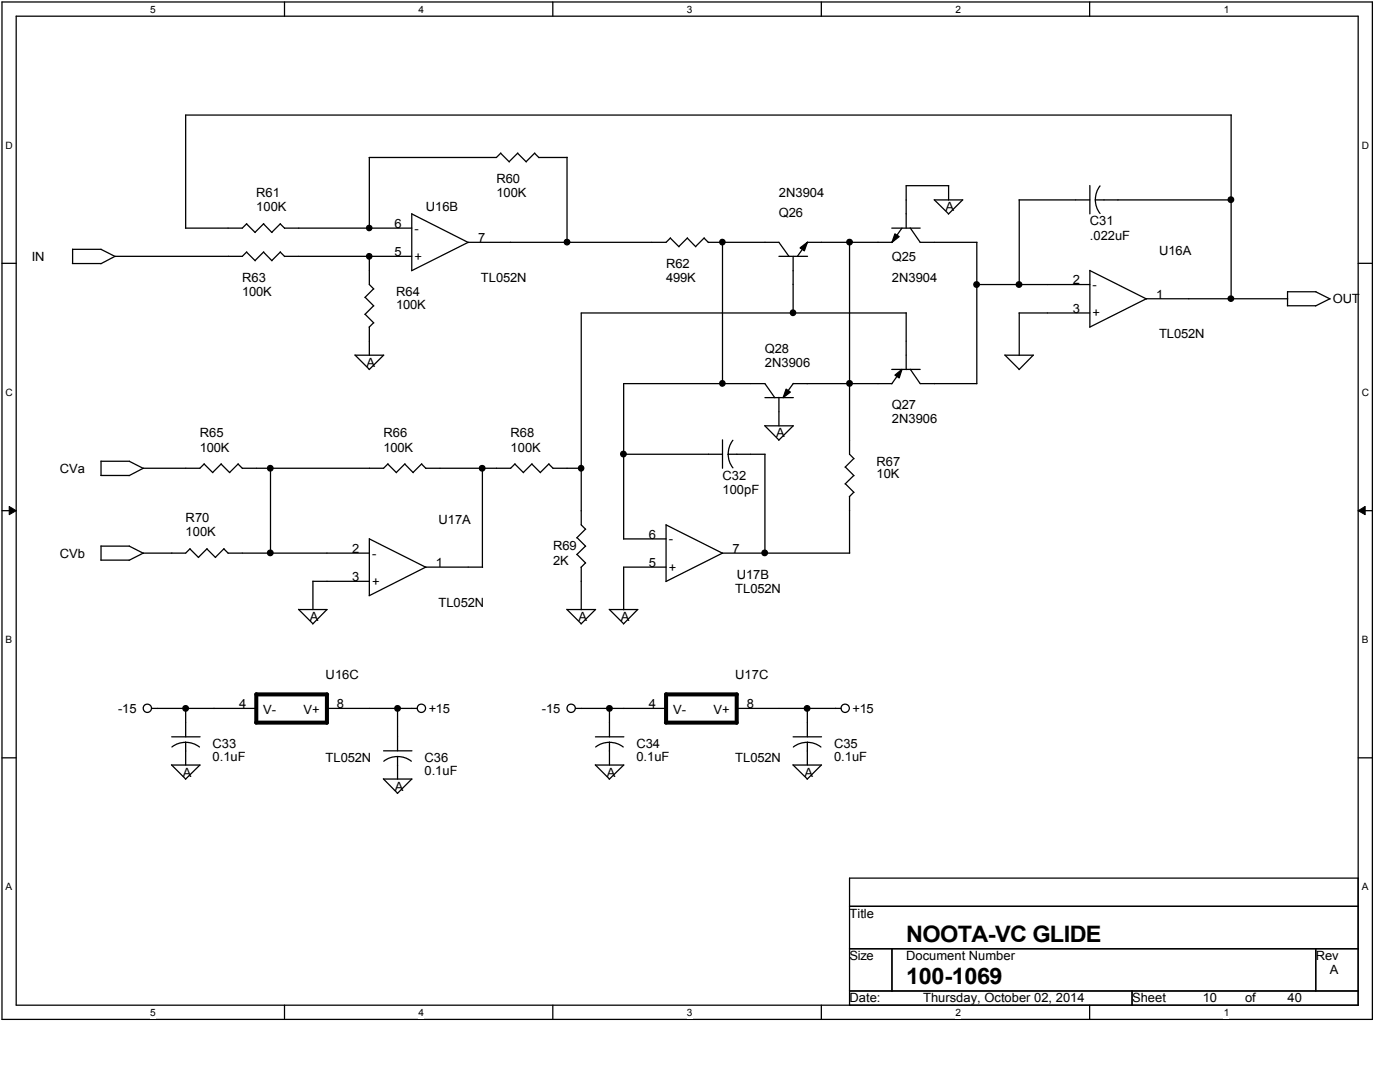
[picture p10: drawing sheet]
<svg xmlns="http://www.w3.org/2000/svg" width="279mm" height="216mm" viewBox="0 0 279 216" stroke-linecap="round" stroke-linejoin="round" font-family="sans-serif">
<path d="M.4 .4h273.5v203h-273.5zM3.2 3.2h267.9v197.4h-267.9z" fill="none" stroke="#000" stroke-width=".25"/>
<g fill="#fff">
<path d="M30 .7h1.1v2.3h-1.1z"/>
<path d="M30 200.9h1.1v2.3h-1.1z"/>
</g>
<path d="M56.8 .4v2.8M56.8 200.6v2.8" fill="none" stroke="#000" stroke-width=".25"/>
<g fill="#fff">
<path d="M83.5 .7h1.1v2.3h-1.1z"/>
<path d="M83.5 200.9h1.1v2.3h-1.1z"/>
</g>
<path d="M110.3 .4v2.8M110.3 200.6v2.8" fill="none" stroke="#000" stroke-width=".25"/>
<g fill="#fff">
<path d="M137.1 .7h1.1v2.3h-1.1z"/>
<path d="M137.1 200.9h1.1v2.3h-1.1z"/>
</g>
<path d="M163.9 .4v2.8M163.9 200.6v2.8" fill="none" stroke="#000" stroke-width=".25"/>
<g fill="#fff">
<path d="M190.7 .7h1.1v2.3h-1.1z"/>
<path d="M190.7 200.9h1.1v2.3h-1.1z"/>
</g>
<path d="M217.5 .4v2.8M217.5 200.6v2.8" fill="none" stroke="#000" stroke-width=".25"/>
<g fill="#fff">
<path d="M244.2 .7h1.1v2.3h-1.1z"/>
<path d="M244.2 200.9h1.1v2.3h-1.1z"/>
<path d="M1.1 27.9h1.5v2.2h-1.5z"/>
<path d="M271.8 27.9h1.4v2.2h-1.4z"/>
<path d="M1.1 77.2h1.5v2.2h-1.5z"/>
<path d="M271.8 77.2h1.4v2.2h-1.4z"/>
</g>
<path d="M.4 52.5h2.8M271.1 52.5h2.8" fill="none" stroke="#000" stroke-width=".25"/>
<g fill="#fff">
<path d="M1.1 126.5h1.3v2.3h-1.3z"/>
<path d="M271.8 126.5h1.3v2.3h-1.3z"/>
</g>
<path d="M.4 101.9h2.8M271.1 101.9h2.8" fill="none" stroke="#000" stroke-width=".25"/>
<path d="M1.8 101.1l1.4 .8-1.4 .8zM271.1 101.9l1.3-.8v1.6z" fill="#000"/>
<path d="M1.8 101.1l1.4 .8-1.4 .8zM271.1 101.9l1.3-.8v1.6z" fill="none" stroke="#000" stroke-width=".2"/>
<g fill="#fff">
<path d="M1.1 175.9h1.3v2.2h-1.3z"/>
<path d="M271.8 175.9h1.3v2.2h-1.3z"/>
</g>
<g fill="none" stroke="#000" stroke-width=".25">
<path d="M99.9 30.6l1.7 1.7M100 30.5l-.9 .9h-25.4v14.2M103.3 30.6l1.7 1.7M103.3 30.5l-1.7 1.8M106.7 30.6l.9 .9M106.7 30.5l-1.7 1.8M107.5 31.4h5.7M113.2 31.4v17M186.4 39.8l2.9 2.9M186.5 39.9h5.6M189.3 37.1v2.8M189.4 37.1h-8.6v8.4"/>
<path d="M192.1 39.9l-2.8 2.8M203.4 39.9h14.1M203.4 39.9v16.9M217.5 37v5.7M218.6 39.9l.2 1.4 .7 1.3M218.6 39.9h27.1M219.5 37.1l-.7 1.3-.2 1.5M245.7 23v36.7M245.7 23h-208.6v22.6M14.5 49.8h5.7M14.5 49.7l-.1 2.9h5.8M20.2 49.8l2.8 1.4"/>
<path d="M49.2 50.3l1.7 1.7M49.2 44.7l1.7 1.7M49.2 44.6l-.8 .9h-11.4M49.2 50.3l-.8 .8h-25.4l-2.9 1.5M52.6 50.3l1.7 1.7M52.6 44.7l1.7 1.7M52.6 50.3l-1.7 1.7M52.6 44.6l-1.7 1.8M55.9 50.3l.9 .9M55.9 44.7l.9 .9M56 50.3l-1.8 1.7M56 44.6l-1.8 1.8"/>
<path d="M56.8 45.5h25.4M56.8 51.1h25.4M72.9 59.3l1.7 1.8M73.7 51.1v5.7l.9 .9M74.6 57.6l-1.8 1.8M93.5 48.4l-11.3-5.8v11.4M133.8 47.5l1.7 1.7M133.8 47.5l-.9 .9h-39.5l-11.3 5.6M137.2 47.5l1.7 1.7M137.2 47.5l-1.7 1.7M140.5 47.5l.9 .9M140.5 47.5l-1.7 1.7"/>
<path d="M141.4 48.4h14l2.1 2.8M144.2 48.3v28.2M155.4 51.1h5.8M158.3 51.1v11.4M159.7 49.5l1.4-1.1-.6 1.6zM161.1 48.4h16.9M161.2 48.3l-2.1 2.8M169.5 48.3v42.3l.9 .9M178 45.5h5.6M178.6 46.7l.9 .5-1.5 1.2zM180 45.5l-2 2.9M181.7 45.5l1.9 2.9h11.4"/>
<path d="M194.9 56.8h22.6M194.9 48.4v28.2M217.5 53.9v11.3M217.5 54l11.3 5.7M257 58.2h5.6M257 58.2v2.8M257 59.6h-28.2l-11.3 5.7M262.6 58.2l2.9 1.5M265.4 59.6l-2.9 1.5M70.8 70.8l2.9 2.9M70.9 70.9h5.7M72.9 62.7l1.7 1.7"/>
<path d="M73.7 65.2v5.7M74.6 61l-1.8 1.7M74.6 64.4l-.9 .9M76.5 70.9l-2.8 2.9M152.7 79.3h5.6M154.6 79.4l-1.9-2.9h-28.2v31.1M155.4 79.3v5.7M156.9 77.6l.8 .6-1.4 1.1zM158.3 76.5h19.7M158.3 76.5l-2 2.8M178 73.7h5.6M178.6 74.9l1.4-1.2-.5 1.7z"/>
<path d="M180 73.7l-2 2.9M180.8 62.4v11.4M180.8 62.5h-64.8v42.2l.9 .9M181.7 73.7l1.9 2.8h11.3M200.5 70.8l2.9 2.9M200.6 70.9h5.6M203.4 62.5h14.1M203.4 62.5v8.4M206.2 70.9l-2.8 2.9M256.9 61h5.7M20.1 94.9h5.7M20.2 92h5.6"/>
<path d="M20.2 92v2.9M25.8 92l2.8 1.5M40.7 92.6l1.8 1.7M40.8 92.5l-.9 .9h-11.3l-2.8 1.5M44.1 92.6l1.8 1.7M44.2 92.5l-1.8 1.8M47.5 92.6l.9 .9M47.6 92.5l-1.8 1.8M54 93.4v17M77.4 92.6l1.7 1.7M77.4 92.5l-.9 .9h-28.1M80.8 92.6l1.7 1.7"/>
<path d="M80.8 92.5l-1.7 1.8M84.1 92.6l.9 .9M84.2 92.5l-1.8 1.8M96.3 93.4v19.8M102.7 92.6l1.8 1.7M102.8 92.5l-.9 .9h-16.9M106.1 92.6l1.8 1.7M106.2 92.5l-1.8 1.8M109.5 92.6l.9 .9M109.6 92.5l-1.8 1.8M110.4 93.4h5.6M124.5 90.6h19.7"/>
<path d="M144.2 87.8v5.6M145.3 90.6l.3 1.5 .7 1.3M145.3 90.6h7.4M146.3 87.8l-.7 1.4-.3 1.4M152.6 84.9l2.8 2.9M152.7 85h5.6l-2.9 2.8M152.7 90.6v19.8M168.7 93.2l1.7 1.7M168.7 96.5l1.7 1.8M169.5 99.1v11.3M170.4 91.5l-1.7 1.7M170.4 94.9l-1.7 1.7"/>
<path d="M170.4 98.2l-.9 .9M20.1 111.8h5.7M20.2 108.9v2.9M20.2 109h5.6M25.8 109l2.8 1.4M37.9 109.5l1.7 1.8M37.9 109.5l-.8 .9h-8.5l-2.8 1.4M41.3 109.5l1.7 1.8M41.3 109.5l-1.7 1.7M44.7 109.5l.9 .9M44.7 109.5l-1.7 1.7M45.5 110.4h28.2"/>
<path d="M62.5 116h11.2M62.5 116v5.6M73.7 107.5v11.3M73.7 107.5l11.3 5.7M96.3 113.2h-11.3l-11.3 5.7M115.2 107.3l1.7 1.7M115.2 110.6l1.7 1.8M116 113.2v8.5M116.8 105.6l-1.7 1.7M116.8 109l-1.7 1.7M116.8 112.3l-.8 .9M124.5 107.5h8.4"/>
<path d="M132.9 104.7v11.3M132.9 104.7l11.3 5.7M132.9 113.2h-8.4v8.5M169.6 110.4h-25.4l-11.3 5.6M59.6 121.6l2.9 2.9M59.6 121.6h5.7M65.2 121.6l-2.8 2.9M113.1 121.6l2.9 2.9M113.2 121.6h5.7M118.8 121.6l-2.8 2.9M121.6 121.6l2.9 2.9M121.6 121.6h5.7l-2.9 2.9"/>
<path d="M.4 151.2h2.8M30.3 141.4h20.8M34.2 152.6l2.9 2.8M34.3 152.7h5.6M34.3 147h5.6M37.1 148.1l1.4 .3 1.3 .7M37.1 148.1l-1.5 .3-1.3 .7M37.1 141.3v5.7M37.1 148.1v4.6M39.9 152.7l-2.9 2.8M65.2 141.4h18.1M76.5 155.4l2.8 2.9"/>
<path d="M76.5 155.4h5.7M76.5 149.8h5.7M79.3 151l1.5 .2 1.3 .7M79.3 151l-1.4 .2-1.3 .7M79.3 141.3v8.5M79.3 151v4.4M82.2 155.4l-2.9 2.9M114.9 141.4h18M118.8 152.6l2.8 2.8M118.8 152.7h5.7l-2.9 2.8M118.8 147h5.7M121.6 148.1l1.5 .3 1.3 .7"/>
<path d="M121.6 148.1l-1.4 .3-1.3 .7M121.6 141.3v5.7M121.6 148.1v4.6M147 141.4h20.9M158.2 152.6l2.9 2.8M158.3 152.7h5.7M158.3 147h5.7M161.1 148.1l1.4 .3 1.3 .7M161.1 148.1l-1.5 .3-1.3 .7M161.1 141.3v5.7M161.1 148.1v4.6M163.9 152.7l-2.8 2.8"/>
<path d="M271.1 151.2h2.8M169.5 175.2h101.6v25.4h-101.6zM169.5 180.8h101.6M169.5 189.3h101.6M169.5 197.7h101.6M178 189.3v8.4M225.9 197.7v2.9M262.6 189.3v8.4"/>
<circle cx="245.6" cy="39.8" r=".56"/>
<circle cx="73.7" cy="51.1" r=".55"/>
<circle cx="73.7" cy="45.5" r=".54"/>
<circle cx="113.2" cy="48.3" r=".56"/>
<circle cx="144.2" cy="48.3" r=".55"/>
<circle cx="169.5" cy="48.3" r=".56"/>
<circle cx="194.9" cy="56.8" r=".56"/>
<circle cx="203.4" cy="56.8" r=".56"/>
<circle cx="245.7" cy="59.6" r=".55"/>
<circle cx="144.2" cy="76.5" r=".55"/>
<circle cx="158.2" cy="62.4" r=".55"/>
<circle cx="169.5" cy="76.5" r=".56"/>
<circle cx="53.9" cy="93.4" r=".56"/>
<circle cx="96.2" cy="93.4" r=".56"/>
<circle cx="116" cy="93.4" r=".55"/>
<circle cx="124.4" cy="90.6" r=".56"/>
<circle cx="53.9" cy="110.3" r=".56"/>
<circle cx="152.6" cy="110.3" r=".56"/>
<circle cx="29.4" cy="141.3" r=".83"/>
<circle cx="37" cy="141.3" r=".56"/>
<circle cx="79.3" cy="141.3" r=".56"/>
<circle cx="84.1" cy="141.3" r=".83"/>
<circle cx="114" cy="141.3" r=".83"/>
<circle cx="121.6" cy="141.3" r=".56"/>
<circle cx="161.1" cy="141.3" r=".56"/>
<circle cx="168.7" cy="141.3" r=".83"/>
</g>
<g fill="#000">
<path d="M159.7 49.5l1.4-1.1-.6 1.6zM178.6 46.7l.9 .5-1.5 1.2zM156.9 77.6l.8 .6-1.4 1.1zM178.6 74.9l1.4-1.2-.5 1.7z"/>
<circle cx="245.6" cy="39.8" r=".56"/>
<circle cx="73.7" cy="51.1" r=".55"/>
<circle cx="73.7" cy="45.5" r=".54"/>
<circle cx="113.2" cy="48.3" r=".56"/>
<circle cx="144.2" cy="48.3" r=".55"/>
<circle cx="169.5" cy="48.3" r=".56"/>
<circle cx="194.9" cy="56.8" r=".56"/>
<circle cx="203.4" cy="56.8" r=".56"/>
<circle cx="245.7" cy="59.6" r=".55"/>
<circle cx="144.2" cy="76.5" r=".55"/>
<circle cx="158.2" cy="62.4" r=".55"/>
<circle cx="169.5" cy="76.5" r=".56"/>
<circle cx="53.9" cy="93.4" r=".56"/>
<circle cx="96.2" cy="93.4" r=".56"/>
<circle cx="116" cy="93.4" r=".55"/>
<circle cx="124.4" cy="90.6" r=".56"/>
<circle cx="53.9" cy="110.3" r=".56"/>
<circle cx="152.6" cy="110.3" r=".56"/>
<circle cx="37" cy="141.3" r=".56"/>
<circle cx="79.3" cy="141.3" r=".56"/>
<circle cx="121.6" cy="141.3" r=".56"/>
<circle cx="161.1" cy="141.3" r=".56"/>
</g>
<path d="M51.1 138.6h14.2M51.1 138.5v5.7M65.2 138.6v5.6M132.9 138.6h14.2M132.9 138.5v5.7M147 138.6v5.6M51.1 144.2h14.1M132.9 144.2h14.1" fill="none" stroke="#000" stroke-width=".8"/>
<g font-size="4.5">
<text x="180.8" y="187.9">NOOTA-VC GLIDE</text>
<text x="180.8" y="196.3">100-1069</text>
</g>
<g font-size="2.5">
<text x="51.1" y="39.3">R61</text>
<text x="99.1" y="36.5">R60</text>
<text x="99.1" y="39.3">100K</text>
<text x="155.4" y="39.3">2N3904</text>
<text x="51.1" y="42.2">100K</text>
<text x="78.7" y="45.5">6</text>
<text x="82.7" y="46.4">-</text>
<text x="85" y="42.2">U16B</text>
<text x="155.4" y="43.3">Q26</text>
<text x="188.7" y="42.2">A</text>
<text x="217.5" y="45">C31</text>
<text x="217.5" y="47.8">.022uF</text>
<text x="6.3" y="52">IN</text>
<text x="78.7" y="51.1">5</text>
<text x="82.7" y="52">+</text>
<text x="95.4" y="48.3">7</text>
<text x="132.9" y="53.4">R62</text>
<text x="178" y="52">Q25</text>
<text x="231.3" y="50.9">U16A</text>
<text x="48.4" y="56.3">R63</text>
<text x="48.4" y="59.1">100K</text>
<text x="79.1" y="59.1">R64</text>
<text x="96" y="56.3">TL052N</text>
<text x="132.9" y="56.3">499K</text>
<text x="178" y="56.3">2N3904</text>
<text x="214.1" y="56.7">2</text>
<text x="218.1" y="57.7">-</text>
<text x="230.8" y="59.6">1</text>
<text x="79.1" y="61.6">100K</text>
<text x="214.1" y="62.4">3</text>
<text x="218.1" y="63.3">+</text>
<text x="266" y="60.5">OUT</text>
<text x="152.7" y="70.4">Q28</text>
<text x="231.3" y="67.5">TL052N</text>
<text x="73.2" y="73.2">A</text>
<text x="152.7" y="73.2">2N3906</text>
<text x="178" y="81.6">Q27</text>
<text x="39.9" y="87.3">R65</text>
<text x="76.5" y="87.3">R66</text>
<text x="101.9" y="87.3">R68</text>
<text x="154.9" y="87.3">A</text>
<text x="178" y="84.5">2N3906</text>
<text x="12" y="94.3">CVa</text>
<text x="39.9" y="90.1">100K</text>
<text x="76.5" y="90.1">100K</text>
<text x="101.9" y="90.1">100K</text>
<text x="144.2" y="95.7">C32</text>
<text x="174.9" y="92.9">R67</text>
<text x="174.9" y="95.5">10K</text>
<text x="144.2" y="98.6">100pF</text>
<text x="37.1" y="104.2">R70</text>
<text x="37.1" y="107">100K</text>
<text x="87.5" y="104.5">U17A</text>
<text x="129.5" y="107.5">6</text>
<text x="12" y="111.3">CVb</text>
<text x="70.3" y="110.3">2</text>
<text x="74.3" y="111.3">-</text>
<text x="87" y="113.1">1</text>
<text x="110.4" y="109.8">R69</text>
<text x="110.4" y="112.7">2K</text>
<text x="129.5" y="113.1">5</text>
<text x="133.5" y="108.4">-</text>
<text x="146.2" y="110.3">7</text>
<text x="70.3" y="116">3</text>
<text x="74.3" y="116.9">+</text>
<text x="133.5" y="114.1">+</text>
<text x="146.7" y="118.3">TL052N</text>
<text x="147" y="115.4">U17B</text>
<text x="61.9" y="123.9">A</text>
<text x="87.5" y="121.1">TL052N</text>
<text x="115.4" y="123.9">A</text>
<text x="123.9" y="123.9">A</text>
<text x="65" y="135.5">U16C</text>
<text x="146.7" y="135.5">U17C</text>
<text x="23.5" y="142.2">-15</text>
<text x="47.7" y="141.3">4</text>
<text x="52.5" y="142.5">V-</text>
<text x="60.6" y="142.5">V+</text>
<text x="67.2" y="141.3">8</text>
<text x="85.6" y="142.2">+15</text>
<text x="108.1" y="142.2">-15</text>
<text x="129.5" y="141.3">4</text>
<text x="134.3" y="142.5">V-</text>
<text x="142.4" y="142.5">V+</text>
<text x="149" y="141.3">8</text>
<text x="170.1" y="142.2">+15</text>
<text x="42.4" y="149.3">C33</text>
<text x="127" y="149.3">C34</text>
<text x="166.5" y="149.3">C35</text>
<text x="36.5" y="154.9">A</text>
<text x="42.4" y="151.9">0.1uF</text>
<text x="65" y="152.1">TL052N</text>
<text x="84.7" y="152.1">C36</text>
<text x="84.7" y="154.6">0.1uF</text>
<text x="121.1" y="154.9">A</text>
<text x="127" y="151.9">0.1uF</text>
<text x="146.7" y="152.1">TL052N</text>
<text x="160.5" y="154.9">A</text>
<text x="166.5" y="151.9">0.1uF</text>
<text x="78.8" y="157.7">A</text>
<text x="169.5" y="183.1">Title</text>
<text x="169.5" y="191.6">Size</text>
<text x="180.8" y="191.6">Document Number</text>
<text x="262.6" y="191.6">Rev</text>
<text x="265.4" y="194.4">A</text>
<text x="169.5" y="200">Date:</text>
<text x="184.2" y="200">Thursday, October 02, 2014</text>
<text x="225.9" y="200">Sheet</text>
<text x="240" y="200">10</text>
<text x="248.5" y="200">of</text>
<text x="257" y="200">40</text>
</g>
<g font-size="2">
<text x="30" y="2.6">5</text>
<text x="83.5" y="2.6">4</text>
<text x="137.1" y="2.6">3</text>
<text x="190.7" y="2.6">2</text>
<text x="244.2" y="2.6">1</text>
<text x="1.1" y="29.7">D</text>
<text x="271.8" y="29.7">D</text>
<text x="1.1" y="79">C</text>
<text x="271.8" y="79">C</text>
<text x="1.1" y="128.4">B</text>
<text x="271.8" y="128.4">B</text>
<text x="1.1" y="177.7">A</text>
<text x="271.8" y="177.7">A</text>
<text x="30" y="202.7">5</text>
<text x="83.5" y="202.7">4</text>
<text x="137.1" y="202.7">3</text>
<text x="190.7" y="202.7">2</text>
<text x="244.2" y="202.7">1</text>
</g>
</svg>
